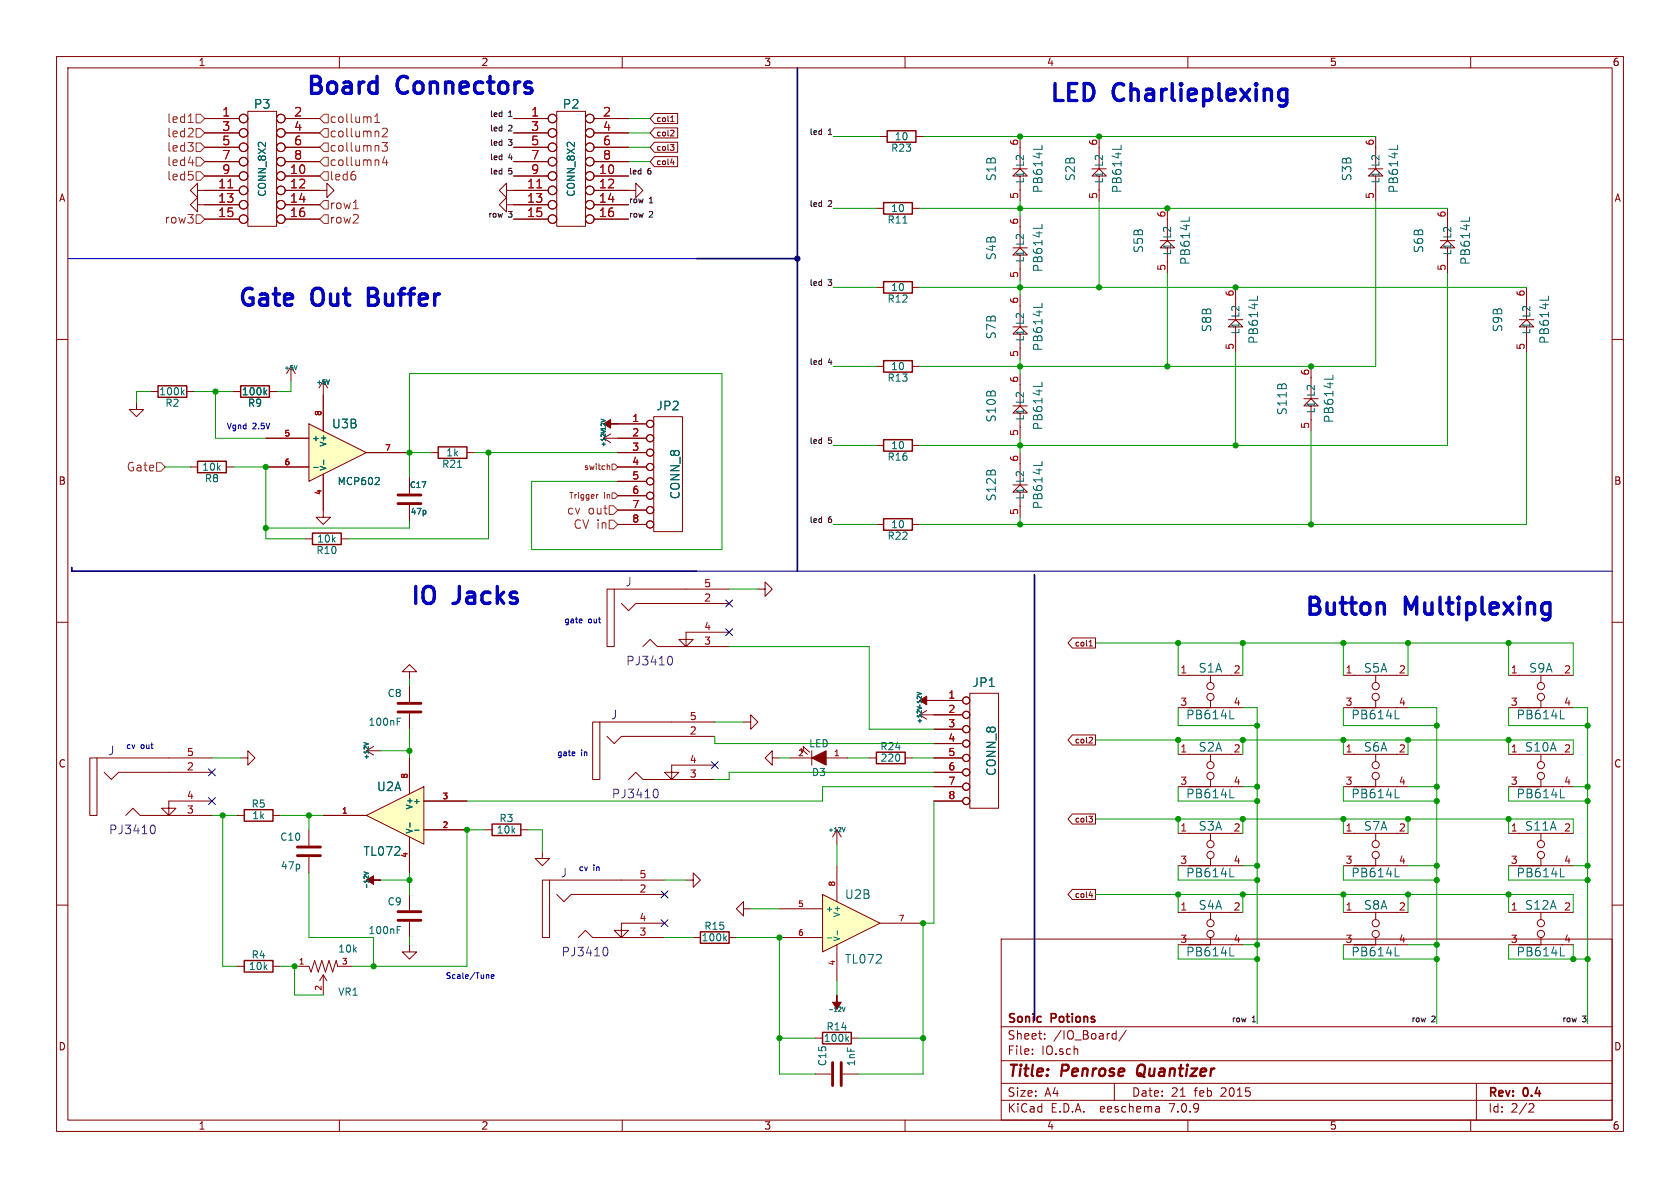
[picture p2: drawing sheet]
<svg xmlns="http://www.w3.org/2000/svg" width="297mm" height="210mm" viewBox="0 0 297 210" stroke-linecap="round" stroke-linejoin="round" font-family="sans-serif">
<g fill="none" stroke="#840000" stroke-width=".18">
<path d="M10 10h277v190h-277zM12 12h273v186h-273zM60 10v2M98.4 19.7h5.1v20.3h-5.1zM110 10v2M160 10v2M210 10v2M260 10v2M90.8 21h6.1M90.8 31.1h6.1M90.8 33.7h6.1M90.8 36.2h6.1"/>
<path d="M90.8 38.7h6.1M90.8 23.5h6.1M90.8 26h6.1M90.8 28.6h6.1M105 33.7h7.4v-1.3l1.3 1.3-1.3 1.2v-1.2M105 21h6.1M105 31.1h6.1M105 36.2h6.1M105 38.7h6.1M105 23.5h6.1M105 26h6.1M105 28.6h6.1"/>
<path d="M193 29.8h2.6M194.3 31.1h1.3l-1.3-1.3-1.3 1.3h1.3v2.6M194.3 24.1v5.7M194.3 33.6v2M10 60h2M285 60h2M10 110h2M285 110h2M10 160h2M121.3 155.6h1.3v-1.3l1.2 1.3-1.2 1.2v-1.2M285 160h2M122.6 165.7h1.2"/>
<path d="M128.9 165.7h1.3M177 166h108v32h-108zM60 198v2M110 198v2M160 198v2M177 194.5h108M177 191.5h108M177 187.5h108M177 181.5h108M182.5 186.3v.1M182.5 185.5v.1M184.7 183.6v.1"/>
<path d="M184.7 182.8v.1M196.9 182.7l.4 .1M197 191.5v3M197.3 182.2v1.5M197.3 183.6l-.4 .1M199.1 182.1l-1.3 2M204.9 195.7l.1 .9M205 196.5l-.2 .1M205 196h-.2M210 198v2M260 198v2M261 191.5v6.5"/>
<path d="M270.5 195.1l.5 .1 .2 .3-1 1.1h1"/>
<circle cx="97.7" cy="21" r=".76"/>
<circle cx="97.7" cy="31.1" r=".76"/>
<circle cx="97.7" cy="38.7" r=".76"/>
<circle cx="97.7" cy="28.6" r=".76"/>
<circle cx="97.7" cy="23.5" r=".76"/>
<circle cx="97.7" cy="26" r=".76"/>
<circle cx="97.7" cy="33.7" r=".76"/>
<circle cx="97.7" cy="36.2" r=".76"/>
<circle cx="104.3" cy="26" r=".76"/>
<circle cx="104.3" cy="23.5" r=".76"/>
<circle cx="104.3" cy="38.7" r=".76"/>
<circle cx="104.3" cy="21" r=".76"/>
<circle cx="104.3" cy="28.6" r=".76"/>
<circle cx="104.3" cy="31.1" r=".76"/>
<circle cx="104.3" cy="36.2" r=".76"/>
<circle cx="104.3" cy="33.7" r=".76"/>
</g>
<path d="M201.2 188.5a1.5 1.5 0 0 0 0 1.6" fill="none" stroke="#840000" stroke-width=".4"/>
<path d="M198.2 25.7v.7M128.1 165.8l.4 .5M128.5 165.5l-.5 .5" fill="none" stroke="#006464" stroke-width=".18"/>
<path d="M123.8 164.7h5.1v2.1h-5.1z" fill="none" stroke="#840000" stroke-width=".25"/>
<path d="M94.9 33.2h.9" fill="none" stroke="#a90000" stroke-width=".18"/>
<path d="M64.8 144.1l10.1-5v10.1z" fill="#ffffc2"/>
<g fill="none" stroke="#840000" stroke-width=".18">
<path d="M56.5 33.7h1.3v-1.3l1.3 1.3-1.3 1.2v-1.2M89.5 36.2v-1.3l-1.2 1.3 1.2 1.3v-1.3h1.3M89.5 33.7v-1.3l-1.2 1.3 1.2 1.2v-1.2h1.3M241.9 29.8h2.6M243.2 31.1h1.3l-1.3-1.3-1.3 1.3h1.3v2.6M243.2 24.1v5.7M243.2 33.6v2M255.9 36.8v5.7M254.6 42.5h2.6M255.9 43.8h1.3l-1.3-1.3-1.3 1.3h1.3v2.6M255.9 46.3v2M41.3 69.2h1.2"/>
<path d="M47.6 69.2h1.3M51.4 64.8l-.7 1.2M51.4 64.8v2.5M51.4 64.8l.8 1.2M57.1 67.3l-.7 1.3M57.1 67.3v2.6M57.1 67.3l.8 1.3M106.7 77.5l1.2 .7M106.7 77.5h7.6M107.9 76.7l-1.2 .8M109.2 74.9h5.1M115.6 73.7h5v20.3h-5z"/>
<path d="M154.9 78.7h1.3M161.3 78.7h1.3M33.7 82.6h1.2M40 82.6h1.3M54 95.3h1.2M60.3 95.3h1.3M76.2 80h1.3M82.5 80h1.3M109.2 82.6h5.1M109.2 80h5.1M109.2 92.7h5.1M109.2 85.1h5.1"/>
<path d="M109.2 87.6h5.1M109.2 90.2h5.1M154.9 92.7h1.3M161.3 92.7h1.3M134 104.1h1.3v-1.2l1.2 1.2-1.2 1.3v-1.3M237.5 119.4h11.4M243.2 119.4v1.3M15.9 134h1.2v10.1h-1.2zM17.1 134h20.4M18.4 136.5l1.3 1.3 1.3-1.3h16.5M72.4 134v6.3M131.4 127.6h1.3v-1.2l1.3 1.2-1.3 1.3v-1.3"/>
<path d="M136.5 134v-1.3l-1.2 1.3 1.2 1.3v-1.3h1.3M139.7 134h3.8M141.7 133l-.1-.7 1.1 1.1M142.1 132.6l-.1-.6 1.1 1M143.5 132.7v2.6M146 134h3.9M153.7 134h1.2M160 134h1.3M162.6 126.4h7.6M162.6 126.4l1.2 .7M163.8 125.6l-1.2 .8M165.1 139.1h5.1"/>
<path d="M165.1 134h5.1M165.1 136.5h5.1M165.1 123.8h5.1M165.1 128.9h5.1M165.1 131.4h5.1M171.4 122.6h5.1v20.3h-5.1zM237.5 133.4h11.4M237.5 139.1h2M237.5 125.1h2M243.2 137.8v1.3h-3.8h7.6M243.2 123.8v1.3h-3.8h7.6M243.2 133.4v1.2"/>
<path d="M246.9 139.1h2M246.9 125.1h2M266.7 133.4h11.4M266.7 139.1h2M272.4 137.8v1.3h-3.8h7.6M272.4 133.4v1.2M276.1 139.1h2M22.2 144.1l1.3-1.2 1.3 1.2h5M29.8 144.1h7.7M37.5 141.6h-7.7v2.5l1.3-1.2h-2.5l1.2 1.2M54.6 146.7v2.8M54.6 151.5v2.8"/>
<path d="M57.1 144.1h7.7M64.8 144.1l10.1-5v10.1zM72.4 148v6.3M74.9 146.7h7.6M74.9 141.6h7.6M165.1 141.6h5.1M237.5 147.3h11.4M237.5 153h2M243.2 151.8v1.2h-3.8h7.6M243.2 147.3v1.3M246.9 153h2M131.4 160.7v-1.3l-1.2 1.3 1.2 1.2v-1.2h1.3"/>
<path d="M144.1 189.9h2.8M144.1 183.5h1.3M149 189.9h2.8M150.5 183.5h1.3"/>
<circle cx="114.9" cy="74.9" r=".63"/>
<circle cx="114.9" cy="77.5" r=".63"/>
<circle cx="114.9" cy="82.5" r=".63"/>
<circle cx="114.9" cy="80" r=".63"/>
<circle cx="114.9" cy="92.7" r=".63"/>
<circle cx="114.9" cy="90.2" r=".63"/>
<circle cx="114.9" cy="85.1" r=".63"/>
<circle cx="114.9" cy="87.6" r=".63"/>
<circle cx="170.8" cy="123.8" r=".63"/>
<circle cx="170.8" cy="126.4" r=".63"/>
<circle cx="170.8" cy="136.5" r=".63"/>
<circle cx="170.8" cy="131.4" r=".63"/>
<circle cx="170.8" cy="134" r=".63"/>
<circle cx="170.8" cy="139.1" r=".63"/>
<circle cx="170.8" cy="128.9" r=".63"/>
<circle cx="243.2" cy="123.2" r=".63"/>
<circle cx="243.2" cy="121.3" r=".63"/>
<circle cx="243.2" cy="137.2" r=".63"/>
<circle cx="243.2" cy="135.3" r=".63"/>
<circle cx="272.4" cy="137.2" r=".63"/>
<circle cx="272.4" cy="135.3" r=".63"/>
<circle cx="170.8" cy="141.6" r=".63"/>
<circle cx="243.2" cy="149.2" r=".63"/>
<circle cx="243.2" cy="151.1" r=".63"/>
</g>
<g fill="none" stroke="#006464" stroke-width=".18">
<path d="M247.1 25.7v.7M259.8 38.4v.7M46.8 69.3l.4 .5M47.2 68.9l-.5 .5M52.5 64.6l-.2 .8M58.2 67.1l-.2 .8M106.3 74.1l.7 .3-.7 .2M80.9 82.6h.7M162.1 122.4l.8 .2-.8 .3M246.7 127.1h.7M64.4 154.1l.7 .3-.7 .2M72.5 145.5v.7"/>
<path d="M73.3 146.8h.8M246.7 141h.7M246.7 155h.7M275.9 141h.7M149.7 183.6l.3 .5M150 183.2l-.4 .5"/>
</g>
<path d="M42.5 68.2h5.1v2h-5.1zM77.5 79h5v2h-5zM156.2 77.7h5.1v2.1h-5.1zM34.9 81.5h5.1v2.1h-5.1zM55.2 94.2h5.1v2.1h-5.1zM156.2 91.7h5.1v2h-5.1zM154.9 133h5.1v2h-5.1zM145.4 182.5h5.1v2h-5.1z" fill="none" stroke="#840000" stroke-width=".25"/>
<g fill="#840000" stroke="#840000" stroke-width=".18">
<path d="M106.7 74.9l1.2-.7v.7h1.3h-1.3v.8z"/>
<path d="M64.8 155.6l1.2-.8v.8h1.3h-1.3v.7z"/>
<path d="M143.5 134l2.5-1.3v2.6z"/>
<path d="M162.6 123.8l1.2-.7v.7h1.3h-1.3v.8z"/>
</g>
<path d="M26.9 145.9a.83 .83 0 0 1 .6 .6 .83 .83 0 0 1-.3 .8l-.3 .1" fill="none" stroke="#840084" stroke-width=".18"/>
<path d="M52.6 151.3h4M52.6 149.7h4M147.2 187.8v4.1M148.7 187.8v4.1" fill="none" stroke="#840000" stroke-width=".51"/>
<path d="M145.4 158.1l10.2 5.1-10.2 5.1z" fill="#ffffc2"/>
<g fill="none" stroke="#840000" stroke-width=".18">
<path d="M43.8 19.7h5.1v20.3h-5.1zM34.9 36.2v-1.3l-1.2 1.3 1.2 1.3v-1.3h7.4M34.9 33.7v-1.3l-1.2 1.3 1.2 1.2v-1.2h7.4M36.2 21h6.1M36.2 31.1h6.1M36.2 38.7h6.1M36.2 23.5h6.1M36.2 26h6.1M36.2 28.6h6.1M50.4 21h6.1M50.4 31.1h6.1M50.4 33.7h6.1"/>
<path d="M50.4 36.2h6.1M50.4 38.7h6.1M50.4 23.5h6.1M50.4 26h6.1M50.4 28.6h6.1M154.9 36.8h1.3M155.6 24.1h1.2M161.3 36.8h1.3M161.9 24.1h1.3M179.1 29.8h2.5M180.3 31.1h1.3l-1.3-1.3-1.2 1.3h1.2v2.6M180.3 24.1v5.7"/>
<path d="M180.3 33.6v2M180.3 38.1v5.7M154.9 50.8h1.3M161.3 50.8h1.3M179.1 43.8h2.5M179.1 57.8h2.5M180.3 45.1h1.3l-1.3-1.3-1.2 1.3h1.2v2.5M180.3 59.1h1.3l-1.3-1.3-1.2 1.3h1.2v2.5M180.3 47.5v2M180.3 52.1v5.7M268.6 56.5h2.5M269.9 57.8h1.2l-1.2-1.3-1.3 1.3h1.3v2.5"/>
<path d="M269.9 50.8v5.7M24.1 71.1v1.3h1.3l-1.3 1.3-1.2-1.3h1.2M26.7 69.2h1.2M33 69.2h1.3M179.1 71.8h2.5M180.3 73h1.3l-1.3-1.2-1.2 1.2h1.2v2.6M180.3 61.5v2M180.3 66v5.8M180.3 75.5v2M269.9 60.2v2M57.1 90.2v1.2h1.3l-1.3 1.3-1.2-1.3h1.2M179.1 85.7h2.5"/>
<path d="M180.3 87h1.3l-1.3-1.3-1.2 1.3h1.2v2.5M180.3 80v5.7M180.3 89.4v2M208.3 119.4h11.4M214 119.4v1.3M266.7 119.4h11.4M272.4 119.4v1.3M42.5 134h1.3v-1.3l1.3 1.3-1.3 1.3v-1.3M208.3 125.1h2M208.3 133.4h11.4M208.3 139.1h2M214 123.8v1.3h-3.8h7.6"/>
<path d="M214 137.8v1.3h-3.8h7.6M214 133.4v1.2M217.7 125.1h2M217.7 139.1h2M266.7 125.1h2M272.4 123.8v1.3h-3.8h7.6M276.1 125.1h2M41.9 144.1h1.3M48.3 144.1h1.2M72.4 158.1v2.8M85.7 146.7h1.3M92.1 146.7h1.2"/>
<path d="M145.4 158.1l10.2 5.1-10.2 5.1zM148 146.7v2.5M148 153v6.4M148 146.7l-.8 1.3M148 146.7l.7 1.3M208.3 147.3h11.4M208.3 153h2M214 151.8v1.2h-3.8h7.6M214 147.3v1.3M217.7 153h2M41.9 170.8h1.3M48.3 170.8h1.2"/>
<path d="M52.1 170.8h2.5l.4 1 .6-2 .7 2 .6-2 .6 2 .7-2 .6 2 .6-2 .3 1h2.5M57.1 172.3l-.6 1.1M57.1 172.3l.7 1.1M57.1 172.3v3.6M72.4 167v1.3h-1.3l1.3 1.2 1.3-1.2h-1.3M72.4 162.9v2.8M137.8 160.7h7.6M137.8 165.7h7.6M148 167v6.4M155.6 163.2h7.6M208.3 161.3h11.4M208.3 167h2"/>
<path d="M214 165.7v1.3h-3.8h7.6M214 161.3v1.3M217.7 167h2M237.5 161.3h11.4M237.5 167h2M243.2 165.7v1.3h-3.8h7.6M243.2 161.3v1.3M246.9 167h2M266.7 161.3h11.4M266.7 167h2M272.4 165.7v1.3h-3.8h7.6M272.4 161.3v1.3"/>
<path d="M276.1 167h2"/>
<circle cx="43.1" cy="21" r=".76"/>
<circle cx="43.1" cy="28.6" r=".76"/>
<circle cx="43.1" cy="31.1" r=".76"/>
<circle cx="43.1" cy="36.2" r=".76"/>
<circle cx="43.1" cy="26" r=".76"/>
<circle cx="43.1" cy="33.7" r=".76"/>
<circle cx="43.1" cy="23.5" r=".76"/>
<circle cx="43.1" cy="38.7" r=".76"/>
<circle cx="49.7" cy="23.5" r=".76"/>
<circle cx="49.7" cy="33.7" r=".76"/>
<circle cx="49.7" cy="28.6" r=".76"/>
<circle cx="49.7" cy="31.1" r=".76"/>
<circle cx="49.7" cy="38.7" r=".76"/>
<circle cx="49.7" cy="21" r=".76"/>
<circle cx="49.7" cy="26" r=".76"/>
<circle cx="49.7" cy="36.2" r=".76"/>
<circle cx="214" cy="123.2" r=".63"/>
<circle cx="214" cy="121.3" r=".63"/>
<circle cx="214" cy="137.2" r=".63"/>
<circle cx="214" cy="135.3" r=".63"/>
<circle cx="272.4" cy="121.3" r=".63"/>
<circle cx="272.4" cy="123.2" r=".63"/>
<circle cx="214" cy="151.1" r=".63"/>
<circle cx="214" cy="149.2" r=".63"/>
<circle cx="214" cy="165.1" r=".63"/>
<circle cx="214" cy="163.2" r=".63"/>
<circle cx="243.2" cy="165.1" r=".63"/>
<circle cx="243.2" cy="163.2" r=".63"/>
<circle cx="272.4" cy="165.1" r=".63"/>
<circle cx="272.4" cy="163.2" r=".63"/>
</g>
<g fill="none" stroke="#006464" stroke-width=".18">
<path d="M159.6 39.4h.8M184.2 25.7v.7M184.2 39.6v.8M184.2 53.6v.7M273.7 52.3v.8M32.2 69.3l.4 .5M32.6 68.9l-.5 .5M184.2 67.6v.7M184.2 81.6v.7M217.4 127.1h.8M275.9 127.1h.7M148.9 146.3l.3 .7 .2-.7"/>
<path d="M217.4 141h.8M217.4 155h.8M70.2 164.4h.4M70.2 163.8h.6M146.3 165.8h.7M148 164.5v.8M148.9 178l.3 .8 .2-.8M217.4 169h.8M246.7 169h.7M275.9 169h.7"/>
</g>
<path d="M156.2 35.8h5.1v2h-5.1zM156.8 23.1h5.1v2h-5.1zM156.2 49.8h5.1v2h-5.1zM27.9 68.2h5.1v2h-5.1zM43.2 143.1h5.1v2.1h-5.1zM87 145.7h5.1v2h-5.1zM43.2 169.8h5.1v2h-5.1z" fill="none" stroke="#840000" stroke-width=".25"/>
<path d="M148 175.9v1.3h.7l-.7 1.2-.8-1.2h.8z" fill="#840000" stroke="#840000" stroke-width=".18"/>
<path d="M70.4 162.7h4M70.4 161.2h4" fill="none" stroke="#840000" stroke-width=".51"/>
<path d="M40.3 33.2h.9" fill="none" stroke="#a90000" stroke-width=".18"/>
<path d="M54.6 74.9l10.2 5.1-10.2 5.1z" fill="#ffffc2"/>
<g fill="none" stroke="#840000" stroke-width=".18">
<path d="M36.2 21h6.1M36.2 31.1h6.1M36.2 33.7h6.1M36.2 36.2h6.1M36.2 38.7h6.1M36.2 23.5h6.1M36.2 26h6.1M36.2 28.6h6.1M50.4 21h6.1M50.4 31.1h6.1M50.4 33.7h6.1M50.4 36.2h6.1"/>
<path d="M50.4 38.7h6.1M50.4 23.5h6.1M50.4 26h6.1M50.4 28.6h6.1M90.8 21h6.1M90.8 31.1h6.1M90.8 33.7h6.1M90.8 36.2h6.1M90.8 38.7h6.1M90.8 23.5h6.1M90.8 26h6.1M90.8 28.6h6.1"/>
<path d="M105 21h6.1M105 31.1h6.1M105 33.7h6.1M105 36.2h6.1M105 38.7h6.1M105 23.5h6.1M105 26h6.1M105 28.6h6.1M115.7 25.1h4.1v1.8h-4.1l-.8-.9zM115.7 20.1h4.1v1.7h-4.1l-.8-.8zM115.7 27.7h4.1v1.8h-4.1l-.8-.9zM115.7 22.6h4.1v1.8h-4.1l-.8-.9z"/>
<path d="M118.5 25.6h.6l-.3 .3M118.6 21.5h.5M118.6 28.8h.6M118.8 20.6l.1-.1v1M119 25.9l.1 .2v.3l-.1 .2M119 23l.1 .2v.2l-.6 .6h.6M119.1 28.4v.7M206.4 36.8v5.7M205.1 42.5h2.5M206.4 43.8h1.2l-1.2-1.3-1.3 1.3h1.3v2.6M206.4 46.3v2M217.2 56.5h2.5"/>
<path d="M218.4 57.8h1.3l-1.3-1.3-1.2 1.3h1.2v2.5M218.4 50.8v5.7M41.3 69.2h1.2M47 77.5h7.6M47.6 69.2h1.3M54.6 74.9l10.2 5.1-10.2 5.1zM57.1 69.9v6.3M109.2 77.5h5.1M109.2 74.9h5.1M154.9 64.8h1.3M161.3 64.8h1.3M218.4 60.2v2"/>
<path d="M230.5 70.5h2.5M231.8 71.8h1.2l-1.2-1.3-1.3 1.3h1.3v2.5M231.8 64.8v5.7M231.8 74.2v2M47 82.6h7.6M57.1 83.8v6.4M64.8 80h7.6M72.4 84.5v2.7M72.4 89.3v2.8M109.2 82.6h5.1M109.2 80h5.1M109.2 85.1h5.1"/>
<path d="M109.2 87.6h5.1M109.2 90.2h5.1M109.2 92.7h5.1M72.4 118.7h-1.3l1.3-1.2 1.3 1.2h-1.3v1.3M107.3 104.1h1.3v10.2h-1.3zM108.6 104.1h20.3M109.9 106.7l1.2 1.3 1.3-1.3h16.5M113.7 114.3l1.2-1.3 1.3 1.3h5.1M121.3 114.3h7.6M128.9 111.8h-7.6v2.5l1.3-1.3h-2.6l1.3 1.3M189.6 112.8h4.1v1.8h-4.1l-.8-.9zM192.5 114.2h.6"/>
<path d="M192.6 113.4l.2-.2v1M64.8 132.7h2.5M64.8 132.7l1.2 .8M66 132l-1.2 .7M72.4 121.3v2.8M72.4 126.1v2.8M72.4 134v6.3M104.8 127.6h1.2v10.2h-1.2zM106 127.6h20.4M107.3 130.2l1.3 1.2 1.3-1.2h16.5M111.1 137.8l1.3-1.3 1.3 1.3h5M118.7 137.8h7.7"/>
<path d="M126.4 135.3h-7.7v2.5l1.3-1.3h-2.5l1.2 1.3M165.1 123.8h5.1M165.1 126.4h5.1M165.1 128.9h5.1M165.1 131.4h5.1M165.1 134h5.1M165.1 136.5h5.1M165.1 139.1h5.1M189.6 129.9h4.1v1.8h-4.1l-.8-.9zM192.7 130.3l.3 .1 .1 .2-.6 .7h.6M57.1 144.1h7.7M72.4 148v6.3"/>
<path d="M74.9 146.7h7.6M74.9 141.6h7.6M95.9 155.6h1.3v10.1h-1.3zM95.9 150.5v1.3h-1.3l1.3 1.2 1.3-1.2h-1.3M97.2 155.6h20.3M98.4 158.1l1.3 1.3 1.3-1.3h16.5M165.1 141.6h5.1M189.6 157.2h4.1v1.8h-4.1l-.8-.9zM189.6 143.9h4.1v1.8h-4.1l-.8-.9zM192.5 144.3h.6l-.3 .4 .3 .1v.3l-.2 .2h-.3M192.5 158.3h.7M193 158v.6"/>
<path d="M266.7 147.3h11.4M266.7 153h2M272.4 151.8v1.2h-3.8h7.6M272.4 147.3v1.3M276.1 153h2M102.2 165.7l1.3-1.2 1.3 1.2h5.1M109.9 165.7h7.6M117.5 163.2h-7.6v2.5l1.2-1.2h-2.5l1.3 1.2"/>
<circle cx="43.1" cy="21" r=".76"/>
<circle cx="43.1" cy="28.6" r=".76"/>
<circle cx="43.1" cy="31.1" r=".76"/>
<circle cx="43.1" cy="36.2" r=".76"/>
<circle cx="43.1" cy="26" r=".76"/>
<circle cx="43.1" cy="33.7" r=".76"/>
<circle cx="43.1" cy="23.5" r=".76"/>
<circle cx="43.1" cy="38.7" r=".76"/>
<circle cx="49.7" cy="23.5" r=".76"/>
<circle cx="49.7" cy="33.7" r=".76"/>
<circle cx="49.7" cy="28.6" r=".76"/>
<circle cx="49.7" cy="31.1" r=".76"/>
<circle cx="49.7" cy="38.7" r=".76"/>
<circle cx="49.7" cy="21" r=".76"/>
<circle cx="49.7" cy="26" r=".76"/>
<circle cx="49.7" cy="36.2" r=".76"/>
<circle cx="97.7" cy="21" r=".76"/>
<circle cx="97.7" cy="31.1" r=".76"/>
<circle cx="97.7" cy="38.7" r=".76"/>
<circle cx="97.7" cy="28.6" r=".76"/>
<circle cx="97.7" cy="23.5" r=".76"/>
<circle cx="97.7" cy="26" r=".76"/>
<circle cx="97.7" cy="33.7" r=".76"/>
<circle cx="97.7" cy="36.2" r=".76"/>
<circle cx="104.3" cy="26" r=".76"/>
<circle cx="104.3" cy="23.5" r=".76"/>
<circle cx="104.3" cy="38.7" r=".76"/>
<circle cx="104.3" cy="21" r=".76"/>
<circle cx="104.3" cy="28.6" r=".76"/>
<circle cx="104.3" cy="31.1" r=".76"/>
<circle cx="104.3" cy="36.2" r=".76"/>
<circle cx="104.3" cy="33.7" r=".76"/>
<circle cx="114.9" cy="74.9" r=".63"/>
<circle cx="114.9" cy="77.5" r=".63"/>
<circle cx="114.9" cy="82.5" r=".63"/>
<circle cx="114.9" cy="80" r=".63"/>
<circle cx="114.9" cy="92.7" r=".63"/>
<circle cx="114.9" cy="90.2" r=".63"/>
<circle cx="114.9" cy="85.1" r=".63"/>
<circle cx="114.9" cy="87.6" r=".63"/>
<circle cx="170.8" cy="123.8" r=".63"/>
<circle cx="170.8" cy="126.4" r=".63"/>
<circle cx="170.8" cy="136.5" r=".63"/>
<circle cx="170.8" cy="131.4" r=".63"/>
<circle cx="170.8" cy="134" r=".63"/>
<circle cx="170.8" cy="139.1" r=".63"/>
<circle cx="170.8" cy="128.9" r=".63"/>
<circle cx="170.8" cy="141.6" r=".63"/>
<circle cx="272.4" cy="149.2" r=".63"/>
<circle cx="272.4" cy="151.1" r=".63"/>
</g>
<g fill="none" stroke="#006464" stroke-width=".18">
<path d="M210.2 38.4v.7M222.3 52.3v.8M46.8 69.3l.4 .5M47.2 68.9l-.5 .5M58.2 67.1l-.2 .8M106.3 74.1l.7 .3-.7 .2M235.6 66.3v.7M55.5 82.6h.7M57.2 81.3v.8M66.9 84.5l.2 .1-.1 .3-.7 .8h.8M64.4 131.3l.7 .2-.7 .3M70.2 127.5h.4"/>
<path d="M70.2 126.9h.6M162.1 122.4l.8 .2-.8 .3M64.4 154.1l.7 .3-.7 .2M72.5 145.5v.7M73.3 146.8h.8M275.9 155h.7"/>
</g>
<path d="M156.2 63.8h5.1v2h-5.1z" fill="none" stroke="#840000" stroke-width=".25"/>
<path d="M118.4 116a.83 .83 0 0 1 .6 .6 .83 .83 0 0 1-.3 .9h-.3M115.8 139.5a.83 .83 0 0 1 .6 .6 .83 .83 0 0 1-.3 .9h-.3M107 167.4a.83 .83 0 0 1 .5 .7 .83 .83 0 0 1-.3 .8l-.2 .1" fill="none" stroke="#840084" stroke-width=".18"/>
<path d="M70.4 89h4M70.4 87.5h4M70.4 125.9h4M70.4 124.3h4" fill="none" stroke="#840000" stroke-width=".51"/>
<g fill="none" stroke="#725600" stroke-width=".18">
<path d="M33.2 24.2h1M33.2 25.2h1l-.5 .6M33.3 21.7h.9M33.3 28.8h.9M34.1 22.8v.5M34.1 25.9v.7M34.1 31v.7M34.7 22.7h.7l.8 .8-.8 .8h-.7zM34.7 30.4h.7l.8 .7-.8 .8h-.7zM34.7 20.2h.7l.8 .8-.8 .7h-.7zM34.7 25.3h.7l.8 .7-.8 .8h-.7zM34.7 27.8h.7l.8 .8-.8 .7h-.7z"/>
<path d="M34.7 38h.7l.8 .7-.8 .8h-.7zM56.5 36.2l.8-.8h.7v1.6h-.7zM56.5 31.1l.8-.7h.7v1.5h-.7zM57.3 27.8h.7v1.5h-.7l-.8-.7zM57.3 38h.7v1.5h-.7l-.8-.8zM57.3 20.2h.7v1.5h-.7l-.8-.7zM57.3 25.3h.7v1.5h-.7l-.8-.8zM57.3 22.7h.7v1.6h-.7l-.8-.8zM62.5 36.9h.8M62.8 31v.7M66.2 21.7h.9M66.2 20.6l.5-.5v1.6"/>
<path d="M67.6 25.2h.9l-.5 .6 .4 .1v.7l-.2 .1h-.4l-.2-.1M67.6 22.8l.6-.1 .2 .1 .1 .3-.9 1.1h.9M68 27.7l-.4 1.1h1M68.3 28.3v1M27.7 81.8h.7l.8 .8-.8 .7h-.7zM105.5 87.4v.7M105.7 87.4l-.2 .2M107.4 82.4h.3l.1 .6M107.7 91.9h.8l.7 .8-.7 .8h-.8zM107.7 89.4h.8l.7 .8-.7 .7h-.8zM108.2 82h.5l.5 .6-.5 .5h-.5zM108.2 87.1h.5l.5 .5-.5 .5h-.5z"/>
</g>
<path d="M12.1 45.7h111.1M102.8 109.5l.1 .2-.5 .1M123.2 101h161.9M101.6 133v.2l-.5 .1M86.1 172.3l.3 .1v.6M86.9 172.6l.4-.1v-.2h-.3l-.1 .1v.5h.4" fill="none" stroke="#0000c2" stroke-width=".18"/>
<path d="M226.6 15.8h.6l.3 .1M227.5 15.8v2.4l-.2 .3-.4 .3M227.5 17.6l-.3 .2h-.6M65.1 52.4h1M66.1 51h-1v3h1.2" fill="none" stroke="#0000c2" stroke-width=".6"/>
<path d="M141 12.1v88.9M123.2 45.7h17.8M12.7 100.3v.7h110.5M182.9 101.6v78.7" fill="none" stroke="#000084" stroke-width=".3"/>
<g fill="none" stroke="#009600" stroke-width=".18">
<path d="M111.1 28.6h3.8M111.1 26h3.8M111.1 21h3.8M111.1 23.5h3.8M147.3 36.8h7.6M147.3 24.1h8.3M162.6 36.8h93.3M163.2 24.1h80M180.3 35.6v2.5M194.3 35.6v15.2M243.2 35.6v29.2h-80.6M147.3 50.8h7.6"/>
<path d="M162.6 50.8h107.3M180.3 49.5v2.6M206.4 48.3v16.5M255.9 48.3v30.4h-93.3M26.7 69.2h-2.6v1.9M34.3 69.2h7M38.1 69.2v8.3h8.9M51.4 67.3v1.9h-2.5M147.3 78.7h7.6M147.3 64.8h7.6M180.3 63.5v2.5M180.3 77.5v2.5"/>
<path d="M218.4 62.2v16.5M231.8 76.2v16.5M269.9 62.2v30.5h-107.3M29.2 82.6h4.5M41.3 82.6h5.7v12.7h7M72.4 84.5v-18.5h55.2v31.2h-33.6v-12.1h15.2M72.4 92.1v1.2h-25.4M72.4 80h3.8M83.8 80h25.4M86.4 80v15.3h-24.8M147.3 92.7h7.6M180.3 91.4v1.3"/>
<path d="M128.9 114.3h24.8v14.6h11.4M128.9 104.1h5.1M193.7 113.7h84.4v5.7M208.3 113.7v5.7M219.7 113.7v5.7M237.5 113.7v5.7M248.9 113.7v5.7M266.7 113.7v5.7M37.5 134h5M67.3 132.7h5.1M72.4 120v1.3M72.4 128.9v5.1"/>
<path d="M126.4 130.2v1.2h38.7M126.4 127.6h5M137.8 134h1.9M149.9 134h3.8M161.3 134h3.8M165.1 139.1h-19.7v2.5h-62.9M165.1 136.5h-36.2v1.3h-2.5M193.7 130.8h84.4v2.6M208.3 139.1v2.5h13.9M208.3 125.1v3.2h13.9M208.3 130.8v2.6M219.7 139.1h2.5"/>
<path d="M219.7 125.1h2.5v55.9M219.7 130.8v2.6M237.5 139.1v2.5h16.5M237.5 125.1v3.2h16.5M237.5 130.8v2.6M248.9 139.1h5.1M248.9 125.1h5.1v55.9M248.9 130.8v2.6M266.7 125.1v3.2h14M266.7 130.8v2.6M266.7 139.1v2.5h14M278.1 125.1h2.6v55.9"/>
<path d="M278.1 139.1h2.6M37.5 144.1h4.4M39.4 144.1v26.7h2.5M49.5 144.1h7.6M54.6 144.1v2.6M54.6 154.3v11.4h11.4v5.1M67.3 155.6h5.1M72.4 154.3v3.8M85.7 146.7h-3.2v24.1h-20.3M93.3 146.7h2.6v3.8M117.5 155.6h3.8M148 149.2v3.8"/>
<path d="M165.1 141.6v21.6h-1.9v26.7h-11.4M193.7 144.8h84.4v2.5M193.7 158.1h84.4v3.2M208.3 153v2.6h13.9M208.3 144.8v2.5M208.3 158.1v3.2M219.7 153h2.5M219.7 144.8v2.5M219.7 158.1v3.2M237.5 153v2.6h16.5M237.5 144.8v2.5M237.5 158.1v3.2"/>
<path d="M248.9 153h5.1M248.9 144.8v2.5M248.9 158.1v3.2M266.7 153v2.6h14M266.7 144.8v2.5M266.7 158.1v3.2M278.1 153h2.6M49.5 170.8h2.6v5.1h5M72.4 165.7v1.3M117.5 165.7h5.1M130.2 165.7h7.6v24.2h6.3M132.7 160.7h5.1"/>
<path d="M148 173.4v2.5M208.3 167v2.5h13.9M219.7 167h2.5M237.5 167v2.5h16.5M248.9 167h5.1M266.7 167v2.5h14M278.1 167v2.5M137.8 183.5h6.3M151.8 183.5h11.4"/>
</g>
<g fill="none" stroke="#000084" stroke-width=".18">
<path d="M128.3 106.1l1.2 1.2M128.3 111.2l1.2 1.2M129.5 106.1l-1.2 1.2M129.5 111.2l-1.2 1.2M36.9 135.9l1.2 1.2M38.1 135.9l-1.2 1.2M125.8 134.6l1.2 1.3M127 134.6l-1.2 1.3M36.9 141l1.2 1.2M38.1 141l-1.2 1.2M116.9 157.5l1.2 1.2M118.1 157.5l-1.2 1.2"/>
<path d="M116.9 162.6l1.2 1.2M118.1 162.6l-1.2 1.2"/>
</g>
<path d="M40.3 33.2h.9M94.9 33.2h.9" fill="none" stroke="#a90000" stroke-width=".18"/>
<g fill="#009600" stroke="#009600" stroke-width=".18">
<circle cx="47" cy="93.3" r=".46"/>
<circle cx="72.4" cy="80" r=".46"/>
<circle cx="86.4" cy="80" r=".46"/>
<circle cx="38.1" cy="69.2" r=".46"/>
<circle cx="47" cy="82.6" r=".46"/>
<circle cx="137.8" cy="183.5" r=".46"/>
<circle cx="163.2" cy="183.5" r=".46"/>
<circle cx="72.4" cy="155.6" r=".46"/>
<circle cx="54.6" cy="144.1" r=".46"/>
<circle cx="82.5" cy="146.7" r=".46"/>
<circle cx="52.1" cy="170.8" r=".46"/>
<circle cx="66" cy="170.8" r=".46"/>
<circle cx="39.4" cy="144.1" r=".46"/>
<circle cx="72.4" cy="132.7" r=".46"/>
<circle cx="266.7" cy="144.8" r=".46"/>
<circle cx="266.7" cy="130.8" r=".46"/>
<circle cx="254" cy="155.6" r=".46"/>
<circle cx="254" cy="153" r=".46"/>
<circle cx="254" cy="139.1" r=".46"/>
<circle cx="254" cy="141.6" r=".46"/>
<circle cx="180.3" cy="50.8" r=".46"/>
<circle cx="194.3" cy="50.8" r=".46"/>
<circle cx="206.4" cy="64.8" r=".46"/>
<circle cx="194.3" cy="24.1" r=".46"/>
<circle cx="206.4" cy="36.8" r=".46"/>
<circle cx="218.4" cy="78.7" r=".46"/>
<circle cx="218.4" cy="50.8" r=".46"/>
<circle cx="231.8" cy="64.8" r=".46"/>
<circle cx="180.3" cy="92.7" r=".46"/>
<circle cx="137.8" cy="165.7" r=".46"/>
<circle cx="163.2" cy="163.2" r=".46"/>
<circle cx="248.9" cy="113.7" r=".46"/>
<circle cx="254" cy="128.3" r=".46"/>
<circle cx="248.9" cy="130.8" r=".46"/>
<circle cx="266.7" cy="113.7" r=".46"/>
<circle cx="219.7" cy="130.8" r=".46"/>
<circle cx="222.2" cy="128.3" r=".46"/>
<circle cx="280.7" cy="128.3" r=".46"/>
<circle cx="280.7" cy="141.6" r=".46"/>
<circle cx="280.7" cy="139.1" r=".46"/>
<circle cx="219.7" cy="113.7" r=".46"/>
<circle cx="237.5" cy="113.7" r=".46"/>
<circle cx="237.5" cy="130.8" r=".46"/>
<circle cx="208.3" cy="113.7" r=".46"/>
<circle cx="208.3" cy="158.1" r=".46"/>
<circle cx="208.3" cy="130.8" r=".46"/>
<circle cx="208.3" cy="144.8" r=".46"/>
<circle cx="231.8" cy="92.7" r=".46"/>
<circle cx="280.7" cy="153" r=".46"/>
<circle cx="266.7" cy="158.1" r=".46"/>
<circle cx="280.7" cy="155.6" r=".46"/>
<circle cx="280.7" cy="169.5" r=".46"/>
<circle cx="278.1" cy="169.5" r=".46"/>
<circle cx="254" cy="169.5" r=".46"/>
<circle cx="254" cy="167" r=".46"/>
<circle cx="248.9" cy="158.1" r=".46"/>
<circle cx="219.7" cy="158.1" r=".46"/>
<circle cx="222.2" cy="155.6" r=".46"/>
<circle cx="222.2" cy="153" r=".46"/>
<circle cx="248.9" cy="144.8" r=".46"/>
<circle cx="237.5" cy="144.8" r=".46"/>
<circle cx="219.7" cy="144.8" r=".46"/>
<circle cx="222.2" cy="139.1" r=".46"/>
<circle cx="222.2" cy="141.6" r=".46"/>
<circle cx="237.5" cy="158.1" r=".46"/>
<circle cx="222.2" cy="169.5" r=".46"/>
<circle cx="222.2" cy="167" r=".46"/>
<circle cx="180.3" cy="78.7" r=".46"/>
<circle cx="180.3" cy="36.8" r=".46"/>
<circle cx="180.3" cy="24.1" r=".46"/>
<circle cx="180.3" cy="64.8" r=".46"/>
</g>
<circle cx="141" cy="45.7" r=".46" fill="#000084" stroke="#000084" stroke-width=".18"/>
<g font-size="4.2" fill="#0000c2">
<text x="54" y="16.9">Board</text>
<text x="70.4" y="16.9">Connectors</text>
<text x="185.4" y="18.2">LED</text>
<text x="197" y="18.2">Charlieplexing</text>
<text x="41.9" y="54.4">Gate</text>
<text x="55.4" y="54.4">Out</text>
<text x="66.4" y="54.4">Buffer</text>
<text x="72.4" y="107.1">IO</text>
<text x="80.4" y="107.1">Jacks</text>
<text x="230.5" y="109">Button</text>
<text x="248.5" y="109">Multiplexing</text>
</g>
<g font-size="2.8" fill="#840000">
<text x="178" y="190.9">Title:</text>
<text x="187.7" y="190.9">Penrose</text>
<text x="201.9" y="190.9">Quantizer</text>
</g>
<g font-size="2.1" fill="#725600">
<text x="29.5" y="21.9">led1</text>
<text x="58.2" y="21.9">collum1</text>
<text x="29.5" y="24.5">led2</text>
<text x="29.5" y="27">led3</text>
<text x="29.5" y="29.6">led4</text>
<text x="58.2" y="29.6">collumn4</text>
<text x="58.2" y="27">collumn3</text>
<text x="58.2" y="24.5">collumn2</text>
<text x="29.5" y="32.1">led5</text>
<text x="58.2" y="32.1">led6</text>
<text x="29" y="39.7">row3</text>
<text x="58.2" y="37.2">row1</text>
<text x="58.2" y="39.7">row2</text>
<text x="22.3" y="83.5">Gate</text>
<text x="100.2" y="91.2">cv</text>
<text x="101.3" y="93.7">CV in</text>
<text x="103.9" y="91.2">out</text>
</g>
<g font-size="2.1" fill="#a90000">
<text x="39.2" y="20.7">1</text>
<text x="39.2" y="23.2">3</text>
<text x="51.9" y="20.7">2</text>
<text x="51.9" y="23.2">4</text>
<text x="93.8" y="20.7">1</text>
<text x="93.8" y="23.2">3</text>
<text x="106.5" y="20.7">2</text>
<text x="106.5" y="23.2">4</text>
<text x="39.2" y="25.8">5</text>
<text x="39.2" y="28.3">7</text>
<text x="51.9" y="25.8">6</text>
<text x="51.9" y="28.3">8</text>
<text x="93.8" y="25.8">5</text>
<text x="93.8" y="28.3">7</text>
<text x="106.5" y="25.8">6</text>
<text x="106.5" y="28.3">8</text>
<text x="38.5" y="33.4">11</text>
<text x="38.5" y="35.9">13</text>
<text x="39.2" y="30.9">9</text>
<text x="51.2" y="30.9">10</text>
<text x="51.2" y="33.4">12</text>
<text x="51.2" y="35.9">14</text>
<text x="93.1" y="33.4">11</text>
<text x="93.1" y="35.9">13</text>
<text x="93.8" y="30.9">9</text>
<text x="105.8" y="30.9">10</text>
<text x="105.8" y="33.4">12</text>
<text x="105.8" y="35.9">14</text>
<text x="38.5" y="38.5">15</text>
<text x="51.2" y="38.5">16</text>
<text x="93.1" y="38.5">15</text>
<text x="105.8" y="38.5">16</text>
</g>
<g font-size="2.1" fill="#006464">
<text x="44.8" y="19.4">P3</text>
<text x="99.4" y="19.4">P2</text>
<text x="176.3" y="32.1" transform="rotate(-90 176.3 32.1)">S1B</text>
<text x="184.5" y="34.2" transform="rotate(-90 184.5 34.2)">PB614L</text>
<text x="190.2" y="32.1" transform="rotate(-90 190.2 32.1)">S2B</text>
<text x="198.5" y="34.2" transform="rotate(-90 198.5 34.2)">PB614L</text>
<text x="239.1" y="32.1" transform="rotate(-90 239.1 32.1)">S3B</text>
<text x="247.4" y="34.2" transform="rotate(-90 247.4 34.2)">PB614L</text>
<text x="176.3" y="46.1" transform="rotate(-90 176.3 46.1)">S4B</text>
<text x="202.3" y="44.8" transform="rotate(-90 202.3 44.8)">S5B</text>
<text x="210.5" y="46.9" transform="rotate(-90 210.5 46.9)">PB614L</text>
<text x="251.8" y="44.8" transform="rotate(-90 251.8 44.8)">S6B</text>
<text x="260.1" y="46.9" transform="rotate(-90 260.1 46.9)">PB614L</text>
<text x="184.5" y="48.2" transform="rotate(-90 184.5 48.2)">PB614L</text>
<text x="214.4" y="58.8" transform="rotate(-90 214.4 58.8)">S8B</text>
<text x="265.8" y="58.8" transform="rotate(-90 265.8 58.8)">S9B</text>
<text x="176.3" y="60.1" transform="rotate(-90 176.3 60.1)">S7B</text>
<text x="184.5" y="62.2" transform="rotate(-90 184.5 62.2)">PB614L</text>
<text x="222.6" y="60.9" transform="rotate(-90 222.6 60.9)">PB614L</text>
<text x="274" y="60.9" transform="rotate(-90 274 60.9)">PB614L</text>
<text x="58.6" y="75.9">U3B</text>
<text x="116" y="72.7">JP2</text>
<text x="176.3" y="74.8" transform="rotate(-90 176.3 74.8)">S10B</text>
<text x="184.5" y="76.1" transform="rotate(-90 184.5 76.1)">PB614L</text>
<text x="227.7" y="73.5" transform="rotate(-90 227.7 73.5)">S11B</text>
<text x="235.9" y="74.9" transform="rotate(-90 235.9 74.9)">PB614L</text>
<text x="120.4" y="88.4" transform="rotate(-90 120.4 88.4)">CONN_8</text>
<text x="176.3" y="88.7" transform="rotate(-90 176.3 88.7)">S12B</text>
<text x="184.5" y="90.1" transform="rotate(-90 184.5 90.1)">PB614L</text>
<text x="211.8" y="119.1">S1A</text>
<text x="241" y="119.1">S5A</text>
<text x="270.2" y="119.1">S9A</text>
<text x="171.8" y="121.6">JP1</text>
<text x="209.6" y="127.4">PB614L</text>
<text x="238.8" y="127.4">PB614L</text>
<text x="268" y="127.4">PB614L</text>
<text x="176.3" y="137.3" transform="rotate(-90 176.3 137.3)">CONN_8</text>
<text x="211.8" y="133.1">S2A</text>
<text x="241" y="133.1">S6A</text>
<text x="269.5" y="133.1">S10A</text>
<text x="66.6" y="140.1">U2A</text>
<text x="209.6" y="141.3">PB614L</text>
<text x="238.8" y="141.3">PB614L</text>
<text x="268" y="141.3">PB614L</text>
<text x="211.8" y="147">S3A</text>
<text x="241" y="147">S7A</text>
<text x="269.5" y="147">S11A</text>
<text x="64.2" y="151.5">TL072</text>
<text x="209.6" y="155.3">PB614L</text>
<text x="238.8" y="155.3">PB614L</text>
<text x="268" y="155.3">PB614L</text>
<text x="149.3" y="159.1">U2B</text>
<text x="211.8" y="161">S4A</text>
<text x="241" y="161">S8A</text>
<text x="269.5" y="161">S12A</text>
<text x="149.3" y="170.5">TL072</text>
<text x="209.6" y="169.3">PB614L</text>
<text x="238.8" y="169.3">PB614L</text>
<text x="268" y="169.3">PB614L</text>
</g>
<g font-size="2.1" fill="#840084">
<text x="110.5" y="103.9">J</text>
<text x="110.6" y="117.8">PJ3410</text>
<text x="107.9" y="127.4">J</text>
<text x="19" y="133.7">J</text>
<text x="108.1" y="141.3">PJ3410</text>
<text x="19.2" y="147.7">PJ3410</text>
<text x="99" y="155.3">J</text>
<text x="99.2" y="169.3">PJ3410</text>
</g>
<g font-size="2.1" fill="#840000">
<text x="178" y="184">Sheet:</text>
<text x="178" y="181.2">Sonic</text>
<text x="185.9" y="181.2">Potions</text>
<text x="186.2" y="184">/IO_Board/</text>
<text x="178" y="186.7">File:</text>
<text x="184.1" y="186.7">IO.sch</text>
<text x="178" y="196.9">KiCad</text>
<text x="178" y="194.1">Size:</text>
<text x="184.7" y="194.1">A4</text>
<text x="185.7" y="196.9">E.D.A.</text>
<text x="194.6" y="196.9">eeschema</text>
<text x="200" y="194.1">Date:</text>
<text x="207" y="196.9">7.0.9</text>
<text x="207" y="194.1">21</text>
<text x="211.2" y="194.1">feb</text>
<text x="216" y="194.1">2015</text>
<text x="263" y="194.3">Rev:</text>
<text x="263" y="196.9">Id:</text>
<text x="267.1" y="196.9">2/2</text>
<text x="269.4" y="194.3">0.4</text>
</g>
<g font-size="1.8" fill="#840000">
<text x="35" y="11.9">1</text>
<text x="85" y="11.9">2</text>
<text x="135" y="11.9">3</text>
<text x="185" y="11.9">4</text>
<text x="235" y="11.9">5</text>
<text x="285" y="11.9">6</text>
<text x="10.3" y="35.9">A</text>
<text x="285.3" y="35.9">A</text>
<text x="10.3" y="85.9">B</text>
<text x="285.3" y="85.9">B</text>
<text x="10.3" y="135.9">C</text>
<text x="285.3" y="135.9">C</text>
<text x="10.3" y="185.9">D</text>
<text x="285.3" y="185.9">D</text>
<text x="35" y="199.9">1</text>
<text x="85" y="199.9">2</text>
<text x="135" y="199.9">3</text>
<text x="185" y="199.9">4</text>
<text x="235" y="199.9">5</text>
<text x="285" y="199.9">6</text>
</g>
<g font-size="1.8" fill="#006464">
<text x="157.4" y="27">R23</text>
<text x="158.1" y="25">10</text>
<text x="181.2" y="29.6" transform="rotate(-90 181.2 29.6)">L2</text>
<text x="195.2" y="29.6" transform="rotate(-90 195.2 29.6)">L2</text>
<text x="244.1" y="29.6" transform="rotate(-90 244.1 29.6)">L2</text>
<text x="47.2" y="34.9" transform="rotate(-90 47.2 34.9)">CONN_8X2</text>
<text x="101.8" y="34.9" transform="rotate(-90 101.8 34.9)">CONN_8X2</text>
<text x="181.2" y="32.5" transform="rotate(-90 181.2 32.5)">L1</text>
<text x="195.2" y="32.5" transform="rotate(-90 195.2 32.5)">L1</text>
<text x="244.1" y="32.5" transform="rotate(-90 244.1 32.5)">L1</text>
<text x="156.8" y="39.7">R11</text>
<text x="157.4" y="37.7">10</text>
<text x="181.2" y="46.5" transform="rotate(-90 181.2 46.5)">L1</text>
<text x="181.2" y="43.6" transform="rotate(-90 181.2 43.6)">L2</text>
<text x="207.2" y="45.2" transform="rotate(-90 207.2 45.2)">L1</text>
<text x="207.2" y="42.3" transform="rotate(-90 207.2 42.3)">L2</text>
<text x="256.8" y="45.2" transform="rotate(-90 256.8 45.2)">L1</text>
<text x="256.8" y="42.3" transform="rotate(-90 256.8 42.3)">L2</text>
<text x="156.8" y="53.7">R12</text>
<text x="157.4" y="51.7">10</text>
<text x="181.2" y="57.5" transform="rotate(-90 181.2 57.5)">L2</text>
<text x="219.3" y="59.2" transform="rotate(-90 219.3 59.2)">L1</text>
<text x="219.3" y="56.3" transform="rotate(-90 219.3 56.3)">L2</text>
<text x="270.7" y="59.2" transform="rotate(-90 270.7 59.2)">L1</text>
<text x="270.7" y="56.3" transform="rotate(-90 270.7 56.3)">L2</text>
<text x="157.4" y="65.6">10</text>
<text x="181.2" y="60.5" transform="rotate(-90 181.2 60.5)">L1</text>
<text x="28" y="70.1">100k</text>
<text x="42.7" y="70.1">100k</text>
<text x="156.8" y="67.7">R13</text>
<text x="181.2" y="71.5" transform="rotate(-90 181.2 71.5)">L2</text>
<text x="232.6" y="70.2" transform="rotate(-90 232.6 70.2)">L2</text>
<text x="29.1" y="72.1">R2</text>
<text x="43.7" y="72.1">R9</text>
<text x="181.2" y="74.4" transform="rotate(-90 181.2 74.4)">L1</text>
<text x="232.6" y="73.2" transform="rotate(-90 232.6 73.2)">L1</text>
<text x="35.6" y="83.4">10k</text>
<text x="78.1" y="82.9">R21</text>
<text x="78.8" y="80.9">1k</text>
<text x="156.8" y="81.6">R16</text>
<text x="157.4" y="79.6">10</text>
<text x="36.1" y="85.4">R8</text>
<text x="59.6" y="86">MCP602</text>
<text x="181.2" y="88.4" transform="rotate(-90 181.2 88.4)">L1</text>
<text x="181.2" y="85.5" transform="rotate(-90 181.2 85.5)">L2</text>
<text x="156.8" y="95.6">R22</text>
<text x="157.4" y="93.6">10</text>
<text x="55.8" y="98.1">R10</text>
<text x="56" y="96.1">10k</text>
<text x="68.4" y="123.4">C8</text>
<text x="65" y="128.5">100nF</text>
<text x="143" y="132.3">LED</text>
<text x="143.4" y="137.4">D3</text>
<text x="155.5" y="132.8">R24</text>
<text x="155.6" y="134.8">220</text>
<text x="44.4" y="143">R5</text>
<text x="44.5" y="145">1k</text>
<text x="49.4" y="148.8">C10</text>
<text x="87.7" y="147.5">10k</text>
<text x="88.2" y="145.5">R3</text>
<text x="49.6" y="153.9">47p</text>
<text x="68.4" y="160.2">C9</text>
<text x="65" y="165.3">100nF</text>
<text x="123.9" y="166.6">100k</text>
<text x="124.4" y="164.6">R15</text>
<text x="43.9" y="171.7">10k</text>
<text x="44.4" y="169.6">R4</text>
<text x="59.7" y="168.6">10k</text>
<text x="59.7" y="176.2">VR1</text>
<text x="145.5" y="184.4">100k</text>
<text x="146" y="182.3">R14</text>
<text x="146.3" y="188.6" transform="rotate(-90 146.3 188.6)">C15</text>
<text x="151.4" y="188.6" transform="rotate(-90 151.4 188.6)">1nF</text>
</g>
<g font-size="1.8" fill="#a90000">
<text x="180.1" y="25.8" transform="rotate(-90 180.1 25.8)">6</text>
<text x="194.1" y="25.8" transform="rotate(-90 194.1 25.8)">6</text>
<text x="243" y="25.8" transform="rotate(-90 243 25.8)">6</text>
<text x="180.1" y="35.3" transform="rotate(-90 180.1 35.3)">5</text>
<text x="194.1" y="35.3" transform="rotate(-90 194.1 35.3)">5</text>
<text x="243" y="35.3" transform="rotate(-90 243 35.3)">5</text>
<text x="180.1" y="39.8" transform="rotate(-90 180.1 39.8)">6</text>
<text x="206.1" y="38.5" transform="rotate(-90 206.1 38.5)">6</text>
<text x="255.7" y="38.5" transform="rotate(-90 255.7 38.5)">6</text>
<text x="206.1" y="48" transform="rotate(-90 206.1 48)">5</text>
<text x="255.7" y="48" transform="rotate(-90 255.7 48)">5</text>
<text x="180.1" y="53.8" transform="rotate(-90 180.1 53.8)">6</text>
<text x="180.1" y="49.2" transform="rotate(-90 180.1 49.2)">5</text>
<text x="218.2" y="52.5" transform="rotate(-90 218.2 52.5)">6</text>
<text x="269.6" y="52.5" transform="rotate(-90 269.6 52.5)">6</text>
<text x="180.1" y="63.2" transform="rotate(-90 180.1 63.2)">5</text>
<text x="218.2" y="61.9" transform="rotate(-90 218.2 61.9)">5</text>
<text x="269.6" y="61.9" transform="rotate(-90 269.6 61.9)">5</text>
<text x="180.1" y="67.7" transform="rotate(-90 180.1 67.7)">6</text>
<text x="231.5" y="66.5" transform="rotate(-90 231.5 66.5)">6</text>
<text x="111.7" y="74.7">1</text>
<text x="111.7" y="77.2">2</text>
<text x="180.1" y="77.2" transform="rotate(-90 180.1 77.2)">5</text>
<text x="231.5" y="75.9" transform="rotate(-90 231.5 75.9)">5</text>
<text x="111.7" y="79.8">3</text>
<text x="111.7" y="82.3">4</text>
<text x="180.1" y="81.7" transform="rotate(-90 180.1 81.7)">6</text>
<text x="111.7" y="84.8">5</text>
<text x="111.7" y="87.4">6</text>
<text x="111.7" y="89.9">7</text>
<text x="111.7" y="92.5">8</text>
<text x="180.1" y="91.1" transform="rotate(-90 180.1 91.1)">5</text>
<text x="124.4" y="106.4">2</text>
<text x="124.4" y="103.9">5</text>
<text x="124.4" y="111.5">4</text>
<text x="124.4" y="114">3</text>
<text x="208.6" y="119.1">1</text>
<text x="218" y="119.1">2</text>
<text x="237.8" y="119.1">1</text>
<text x="247.2" y="119.1">2</text>
<text x="267" y="119.1">1</text>
<text x="276.4" y="119.1">2</text>
<text x="167.6" y="123.6">1</text>
<text x="208.6" y="124.8">3</text>
<text x="218" y="124.8">4</text>
<text x="237.8" y="124.8">3</text>
<text x="247.2" y="124.8">4</text>
<text x="267" y="124.8">3</text>
<text x="276.4" y="124.8">4</text>
<text x="121.8" y="129.9">2</text>
<text x="121.8" y="127.4">5</text>
<text x="167.6" y="126.1">2</text>
<text x="167.6" y="128.7">3</text>
<text x="167.6" y="131.2">4</text>
<text x="32.9" y="136.3">2</text>
<text x="32.9" y="133.7">5</text>
<text x="121.8" y="137.5">3</text>
<text x="121.8" y="135">4</text>
<text x="167.6" y="133.7">5</text>
<text x="167.6" y="136.3">6</text>
<text x="208.6" y="133.1">1</text>
<text x="218" y="133.1">2</text>
<text x="237.8" y="133.1">1</text>
<text x="247.2" y="133.1">2</text>
<text x="267" y="133.1">1</text>
<text x="276.4" y="133.1">2</text>
<text x="32.9" y="143.9">3</text>
<text x="32.9" y="141.4">4</text>
<text x="167.6" y="138.8">7</text>
<text x="167.6" y="141.4">8</text>
<text x="208.6" y="138.8">3</text>
<text x="218" y="138.8">4</text>
<text x="237.8" y="138.8">3</text>
<text x="247.2" y="138.8">4</text>
<text x="267" y="138.8">3</text>
<text x="276.4" y="138.8">4</text>
<text x="208.6" y="147.1">1</text>
<text x="218" y="147.1">2</text>
<text x="237.8" y="147.1">1</text>
<text x="247.2" y="147.1">2</text>
<text x="267" y="147.1">1</text>
<text x="276.4" y="147.1">2</text>
<text x="113" y="155.3">5</text>
<text x="208.6" y="152.8">3</text>
<text x="218" y="152.8">4</text>
<text x="237.8" y="152.8">3</text>
<text x="247.2" y="152.8">4</text>
<text x="267" y="152.8">3</text>
<text x="276.4" y="152.8">4</text>
<text x="113" y="157.9">2</text>
<text x="208.6" y="161">1</text>
<text x="218" y="161">2</text>
<text x="237.8" y="161">1</text>
<text x="247.2" y="161">2</text>
<text x="267" y="161">1</text>
<text x="276.4" y="161">2</text>
<text x="113" y="165.5">3</text>
<text x="113" y="162.9">4</text>
<text x="208.6" y="166.8">3</text>
<text x="218" y="166.8">4</text>
<text x="237.8" y="166.8">3</text>
<text x="247.2" y="166.8">4</text>
<text x="267" y="166.8">3</text>
<text x="276.4" y="166.8">4</text>
</g>
<g font-size="1.4" fill="#0f0f0f">
<text x="86.5" y="23.3">led</text>
<text x="86.5" y="20.7">led</text>
<text x="89.8" y="23.3">2</text>
<text x="89.8" y="20.7">1</text>
<text x="143" y="23.9">led</text>
<text x="146.4" y="23.9">1</text>
<text x="86.5" y="28.4">led</text>
<text x="86.5" y="25.8">led</text>
<text x="89.8" y="28.4">4</text>
<text x="89.8" y="25.8">3</text>
<text x="86.5" y="30.9">led</text>
<text x="89.8" y="30.9">5</text>
<text x="111.1" y="30.9">led</text>
<text x="111.1" y="36">row</text>
<text x="114.5" y="30.9">6</text>
<text x="114.8" y="36">1</text>
<text x="86.2" y="38.5">row</text>
<text x="89.8" y="38.5">3</text>
<text x="111.1" y="38.5">row</text>
<text x="114.8" y="38.5">2</text>
<text x="143" y="36.6">led</text>
<text x="146.4" y="36.6">2</text>
<text x="143" y="50.6">led</text>
<text x="146.4" y="50.6">3</text>
<text x="143" y="64.6">led</text>
<text x="146.4" y="64.6">4</text>
<text x="143" y="78.5">led</text>
<text x="146.4" y="78.5">5</text>
<text x="143" y="92.5">led</text>
<text x="146.4" y="92.5">6</text>
<text x="217.6" y="180.8">row</text>
<text x="221.3" y="180.8">1</text>
<text x="249.4" y="180.8">row</text>
<text x="253" y="180.8">2</text>
<text x="276.1" y="180.8">row</text>
<text x="279.7" y="180.8">3</text>
</g>
<g font-size="1.4" fill="#840000">
<text x="116" y="21.8">col1</text>
<text x="116" y="26.8">col3</text>
<text x="116" y="29.4">col4</text>
<text x="116" y="24.3">col2</text>
<text x="189.9" y="114.5">col1</text>
<text x="189.9" y="131.6">col2</text>
<text x="189.9" y="145.6">col3</text>
<text x="189.9" y="158.9">col4</text>
</g>
<g font-size="1.4" fill="#0000c2">
<text x="40" y="76">Vgnd</text>
<text x="44.7" y="76">2.5V</text>
<text x="99.7" y="110.2">gate</text>
<text x="104" y="110.2">out</text>
<text x="22.2" y="132.5">cv</text>
<text x="24.9" y="132.5">out</text>
<text x="98.4" y="133.7">gate</text>
<text x="102.7" y="133.7">in</text>
<text x="102.2" y="154.1">cv</text>
<text x="104.9" y="154.1">in</text>
<text x="78.7" y="173.1">Scale/Tune</text>
</g>
<g font-size="1.4" fill="#a90000">
<text x="50.2" y="77.2">5</text>
<text x="56.9" y="73.6" transform="rotate(-90 56.9 73.6)">8</text>
<text x="50.2" y="82.3">6</text>
<text x="68" y="79.8">7</text>
<text x="56.9" y="87.6" transform="rotate(-90 56.9 87.6)">4</text>
<text x="72.1" y="137.8" transform="rotate(-90 72.1 137.8)">8</text>
<text x="141" y="133.7">2</text>
<text x="147.3" y="133.7">1</text>
<text x="60.3" y="143.9">1</text>
<text x="78.1" y="141.4">3</text>
<text x="78.1" y="146.4">2</text>
<text x="72.1" y="151.7" transform="rotate(-90 72.1 151.7)">4</text>
<text x="141" y="160.4">5</text>
<text x="147.7" y="156.8" transform="rotate(-90 147.7 156.8)">8</text>
<text x="141" y="165.5">6</text>
<text x="158.8" y="162.9">7</text>
<text x="52.7" y="170.6">1</text>
<text x="60.3" y="170.6">3</text>
<text x="147.7" y="170.8" transform="rotate(-90 147.7 170.8)">4</text>
<text x="56.9" y="175.2" transform="rotate(-90 56.9 175.2)">2</text>
</g>
<g font-size="1.4" fill="#006464">
<text x="55.1" y="78.2">+</text>
<text x="57.9" y="83.3" transform="rotate(-90 57.9 83.3)">V-</text>
<text x="57.9" y="79.1" transform="rotate(-90 57.9 79.1)">V+</text>
<text x="72.4" y="86.5">C17</text>
<text x="72.5" y="91.2">47p</text>
<text x="72.9" y="142.3">+</text>
<text x="73.1" y="143.2" transform="rotate(-90 73.1 143.2)">V+</text>
<text x="73.1" y="147.4" transform="rotate(-90 73.1 147.4)">V-</text>
<text x="145.9" y="161.4">+</text>
<text x="148.7" y="166.5" transform="rotate(-90 148.7 166.5)">V-</text>
<text x="148.7" y="162.3" transform="rotate(-90 148.7 162.3)">V+</text>
</g>
<g font-size="1.4" fill="#725600">
<text x="103.1" y="83.3">switch</text>
<text x="100.5" y="88.4">Trigger</text>
<text x="106.7" y="88.4">in</text>
</g>
<g font-size="1.1" fill="#006464">
<text x="50.1" y="65.6">+5V</text>
<text x="55.8" y="68.2">+5V</text>
<text x="107.3" y="77.2" transform="rotate(-90 107.3 77.2)">-12V</text>
<text x="107.3" y="79.1" transform="rotate(-90 107.3 79.1)">+12V</text>
<text x="163.2" y="128" transform="rotate(-90 163.2 128)">+12V-12V</text>
<text x="65.4" y="134.4" transform="rotate(-90 65.4 134.4)">+12V</text>
<text x="146.3" y="147.3">+12V</text>
<text x="65.4" y="157.3" transform="rotate(-90 65.4 157.3)">-12V</text>
<text x="146.3" y="179">-12V</text>
</g>
</svg>
